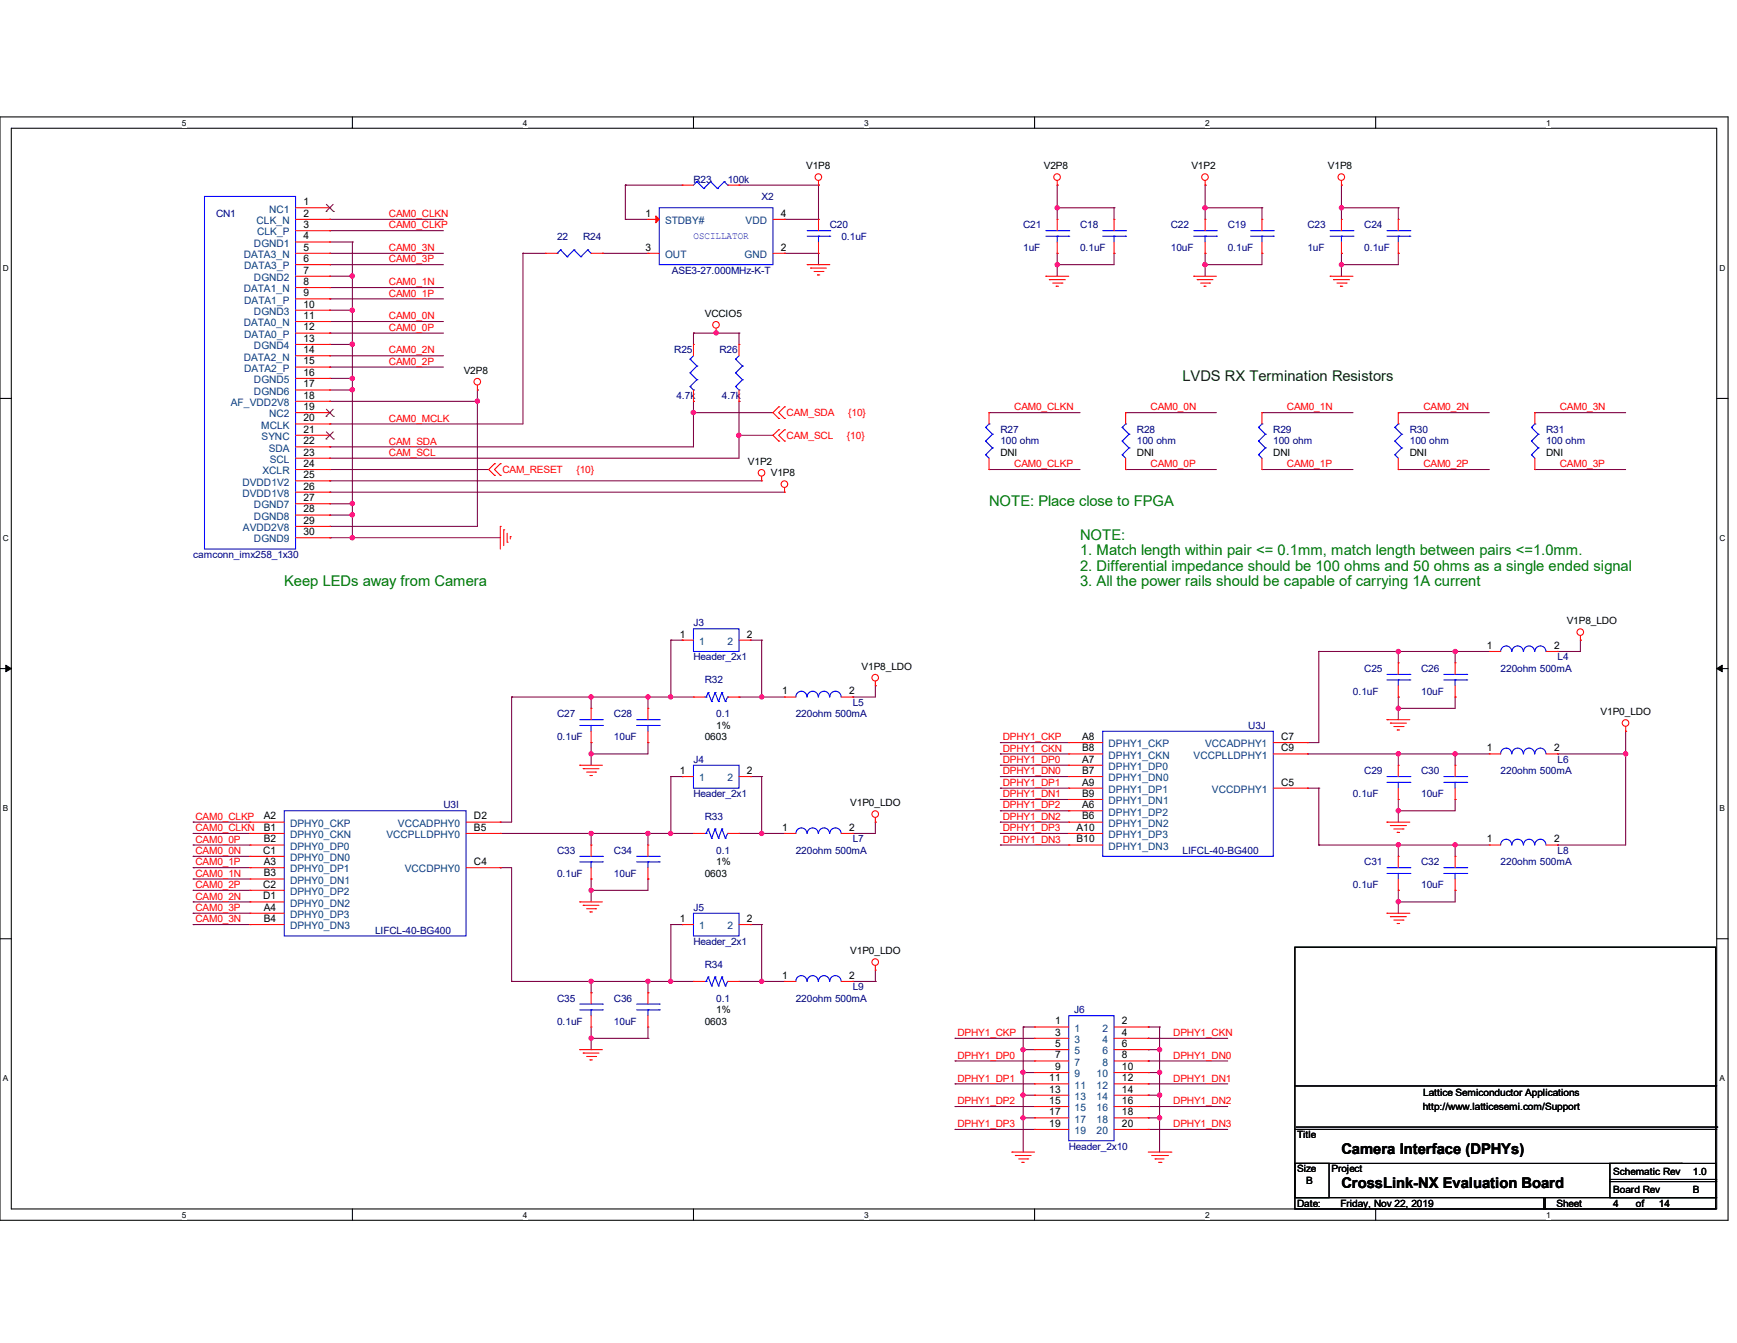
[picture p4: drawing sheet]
<svg xmlns="http://www.w3.org/2000/svg" width="279mm" height="216mm" viewBox="0 0 279 216" stroke-linecap="round" stroke-linejoin="round" font-family="sans-serif">
<path d="M0 18.8h278v177.4h-278zM1.8 20.6h274.3v173.8h-274.3z" fill="none" stroke="#000" stroke-width=".17"/>
<g fill="#fff">
<path d="M29.3 19h.7v1.5h-.7z"/>
<path d="M29.3 194.6h.7v1.4h-.7z"/>
</g>
<path d="M56.7 18.8v1.8M56.7 194.4v1.8" fill="none" stroke="#000" stroke-width=".17"/>
<g fill="#fff">
<path d="M84.1 19h.7v1.5h-.7z"/>
<path d="M84.1 194.6h.7v1.4h-.7z"/>
</g>
<path d="M111.5 18.8v1.8M111.5 194.4v1.8" fill="none" stroke="#000" stroke-width=".17"/>
<g fill="#fff">
<path d="M139 19h.7v1.5h-.7z"/>
<path d="M139 194.6h.7v1.4h-.7z"/>
</g>
<path d="M166.4 18.8v1.8M166.4 194.4v1.8" fill="none" stroke="#000" stroke-width=".17"/>
<g fill="#fff">
<path d="M193.8 19h.8v1.5h-.8z"/>
<path d="M193.8 194.6h.8v1.4h-.8z"/>
</g>
<path d="M221.3 18.8v1.8M221.3 194.4v1.8" fill="none" stroke="#000" stroke-width=".17"/>
<g fill="#fff">
<path d="M248.7 19h.7v1.5h-.7z"/>
<path d="M248.7 194.6h.7v1.4h-.7z"/>
<path d="M.5 42.3h.9v1.5h-.9z"/>
<path d="M276.6 42.3h.9v1.5h-.9z"/>
<path d="M.5 85.8h.9v1.4h-.9z"/>
<path d="M276.6 85.8h.9v1.4h-.9z"/>
</g>
<path d="M0 64.1h1.8M276.1 64.1h1.9" fill="none" stroke="#000" stroke-width=".17"/>
<g fill="#fff">
<path d="M.5 129.2h.8v1.5h-.8z"/>
<path d="M276.6 129.2h.9v1.5h-.9z"/>
</g>
<path d="M0 107.5h1.8M276.1 107.5h1.9" fill="none" stroke="#000" stroke-width=".17"/>
<path d="M.9 106.9l.9 .6-.9 .5zM276.1 107.5l.9-.6v1.1z" fill="#000" stroke="#000" stroke-width=".16"/>
<g fill="#fff">
<path d="M.5 172.6h.8v1.5h-.8z"/>
<path d="M276.6 172.6h.9v1.5h-.9z"/>
</g>
<g fill="none" stroke="#000" stroke-width=".17">
<path d="M0 150.9h1.8M208.3 152.3h67.7v42.1h-67.7zM276.1 150.9h1.9M208.3 174.6h67.7M276 174.6h.1M208.3 187h5.5v5.5h-5.5zM208.3 192.5h67.7M208.3 181.6h67.7M208.3 187h62.2M208.5 181.2h67.6M248.3 194.4h.1M248.3 192.5v1.9"/>
<path d="M248.5 194.4h.1M248.5 192.5v1.9M259 187h17v5.5h-17zM259 189.9h17M259 189.6h17M270.5 187h.1M276 192.5h.1M276 181.6h.1M276 189.9h.1M276 189.6h.1M276.1 181.2h.1"/>
</g>
<g fill="none" stroke="#800040" stroke-width=".17">
<path d="M53 35.3h.1M53 37.1h.1M53 38.9h.1M53 35.3h18.3M53 37.1h18.3M53 38.9h3.7M56.7 38.9h.1M56.7 38.9v47.5M100.6 29.8h.1M100.6 35.3h.1M100.6 35.3h3.6M100.6 29.8h9.1"/>
<path d="M100.6 29.8v5.5M118.9 29.8h.1M118.9 29.8h12.8M126.2 35.3h.1M131.7 29.8h.1M131.7 29.8v5.5h-5.5M170.1 33.4h.1M170.1 29.8h.1M170.1 33.4h9.1M170.1 29.8v5.5M179.2 33.4h.1M179.2 33.4v1.9"/>
<path d="M193.8 33.4h.1M193.8 29.8h.1M193.8 33.4h9.2M193.8 29.8v5.5M203 33.4h.1M203 33.4v1.9M215.8 33.4h.1M215.8 29.8h.1M215.8 33.4h9.1M215.8 29.8v5.5M224.9 33.4h.1M224.9 33.4v1.9"/>
<path d="M53 42.5h.1M53 40.7h.1M53 53.6h.1M53 51.7h.1M53 48h.1M53 46.2h.1M53 59h.1M53 57.2h.1M53 44.4h.1M53 49.9h.1M53 55.4h.1M53 53.6h18.3"/>
<path d="M53 42.5h18.3M53 40.7h18.3M53 51.7h18.3M53 48h18.3M53 46.2h18.3M53 59h18.3M53 57.2h18.3M53 44.4h3.7M53 49.9h3.7M53 55.4h3.7M56.7 44.4h.1M56.7 49.9h.1"/>
<path d="M56.7 55.4h.1M84.1 40.7h.1M84.1 40.7h3.7M84.1 40.7v27.5h-31.1M96.9 40.7h.1M96.9 40.7h7.3M111.5 53.6h.1M111.5 53.6h7.4M111.5 53.6v1.8M115.2 53.6h.1M118.9 53.6h.1M118.9 53.6v1.8"/>
<path d="M126.2 40.7h.1M126.2 40.7h5.5v1.8M131.7 42.5h.1M170.1 40.7h.1M170.1 42.5h.1M170.1 40.7v3.7M179.2 40.7h.1M179.2 40.7v1.8h-9.1M193.8 40.7h.1M193.8 42.5h.1M193.8 40.7v3.7M203 40.7h.1"/>
<path d="M203 40.7v1.8h-9.2M215.8 40.7h.1M215.8 42.5h.1M215.8 40.7v3.7M224.9 40.7h.1M224.9 40.7v1.8h-9.1M53 73.7h.1M53 75.5h.1M53 64.5h.1M53 79.1h.1M53 77.3h.1M53 60.8h.1"/>
<path d="M53 62.7h.1M53 71.8h.1M53 68.2h.1M53 75.5h25.6M53 64.5h23.8M53 79.1h73.2M53 77.3h69.5M53 60.8h3.7M53 62.7h3.7M56.7 60.8h.1M56.7 62.7h.1M76.8 62.7h.1"/>
<path d="M76.8 64.5h.1M76.8 62.7v21.9h-23.8M111.5 66.3h.1M111.5 64.5h.1M111.5 64.5v7.3h-58.5M111.5 66.3h12.8M118.9 70h.1M118.9 64.5h.1M118.9 64.5v9.2h-65.9M118.9 70h5.4M159.1 66.3h.1M159.1 75.5h.1"/>
<path d="M159.1 75.5h14.6M159.1 66.3h14.6M181.1 66.3h.1M181.1 75.5h.1M181.1 75.5h14.6M181.1 66.3h14.6M203 66.3h.1M203 75.5h.1M203 75.5h14.6M203 66.3h14.6M224.9 66.3h.1M224.9 75.5h.1"/>
<path d="M224.9 75.5h14.7M224.9 66.3h14.7M246.9 66.3h.1M246.9 75.5h.1M246.9 75.5h14.6M246.9 66.3h14.6M53 84.6h.1M53 81h.1M53 82.8h.1M53 86.4h.1M53 81h3.7M53 82.8h3.7"/>
<path d="M53 86.4h27.5M56.7 82.8h.1M56.7 86.4h.1M56.7 81h.1M82.3 112.1h.1M82.3 112.1v20.1h-1.8M82.3 112.1h29.2M95.1 112.1h.1M95.1 119.4h.1M95.1 112.1v1.8M95.1 119.4v3.6M104.2 119.4h.1"/>
<path d="M104.2 112.1h.1M104.2 119.4v1.8h-9.1M104.2 112.1v1.8M107.9 112.1h.1M107.9 102.9h.1M107.9 102.9v9.2M107.9 102.9h1.8M109.7 102.9h.1M118.9 112.1h.1M118.9 112.1h7.3M120.7 102.9h.1M120.7 102.9h1.8"/>
<path d="M122.5 102.9h.1M122.5 112.1h.1M122.5 102.9v9.2M137.2 112.1h.1M140.8 110.2h.1M140.8 110.2v1.9h-3.6M160.9 119.4h.1M160.9 119.4h11M210.3 119.4h.1M212.1 104.7h.1M212.1 104.7v14.7h-1.8M212.1 104.7h27.5"/>
<path d="M224.9 104.7h.1M224.9 113.9h.1M224.9 112.1h.1M224.9 104.7v1.9M224.9 112.1v3.6M234.1 104.7h.1M234.1 112.1h.1M234.1 112.1v1.8h-9.2M234.1 104.7v1.9M250.5 104.7h.1M254.2 102.9h.1M254.2 102.9v1.8h-3.7"/>
<path d="M261.5 117.6h.1M261.5 117.6v18.2h-11M31.1 137.7h.1M31.1 135.8h.1M31.1 139.5h.1M31.1 132.2h.1M31.1 134h.1M31.1 132.2h9.1M31.1 137.7h9.1M31.1 135.8h9.1M31.1 139.5h9.1M31.1 134h9.1"/>
<path d="M80.5 132.2h.1M80.5 134h.1M80.5 139.5h.1M80.5 139.5h1.8v18.3M80.5 134h31M95.1 121.2h.1M95.1 134h.1M95.1 134v1.8M104.2 134h.1M104.2 134v1.8M107.9 134h.1M107.9 124.8h.1"/>
<path d="M107.9 124.8h1.8M107.9 124.8v9.2M109.7 124.8h.1M118.9 134h.1M118.9 134h7.3M120.7 124.8h.1M120.7 124.8h1.8M122.5 124.8h.1M122.5 134h.1M122.5 124.8v9.2M137.2 134h.1M140.8 132.2h.1"/>
<path d="M140.8 132.2v1.8h-3.6M160.9 121.2h.1M160.9 123h.1M160.9 124.8h.1M160.9 126.7h.1M160.9 128.5h.1M160.9 130.3h.1M160.9 132.2h.1M160.9 134h.1M160.9 135.8h.1M160.9 132.2h11M160.9 135.8h11"/>
<path d="M160.9 134h11M160.9 121.2h11M160.9 130.3h11M160.9 126.7h11M160.9 123h11M160.9 124.8h11M160.9 128.5h11M210.3 121.2h.1M210.3 126.7h.1M210.3 121.2h29.3M210.3 126.7h1.8M212.1 135.8h.1"/>
<path d="M212.1 126.7h.1M212.1 135.8h27.5M212.1 126.7v9.1M224.9 128.5h.1M224.9 130.3h.1M224.9 121.2h.1M224.9 135.8h.1M224.9 121.2v1.8M224.9 128.5v3.7M224.9 135.8v1.9M234.1 121.2h.1M234.1 128.5h.1"/>
<path d="M234.1 135.8h.1M234.1 121.2v1.8M234.1 128.5v1.8h-9.2M234.1 135.8v1.9M250.5 121.2h.1M250.5 135.8h.1M250.5 121.2h11M261.5 121.2h.1M31.1 146.8h.1M31.1 148.6h.1M31.1 141.3h.1M31.1 145h.1"/>
<path d="M31.1 143.1h.1M31.1 146.8h9.1M31.1 148.6h9.1M31.1 141.3h9.1M31.1 145h9.1M31.1 143.1h9.1M82.3 157.8h.1M82.3 157.8h29.2M95.1 141.3h.1M95.1 143.1h.1M95.1 159.6h.1M95.1 157.8h.1"/>
<path d="M95.1 141.3v3.7M95.1 157.8v1.8M104.2 141.3h.1M104.2 159.6h.1M104.2 157.8h.1M104.2 141.3v1.8h-9.1M104.2 157.8v1.8M107.9 157.8h.1M107.9 148.6h.1M107.9 148.6h1.8M107.9 148.6v9.2M109.7 148.6h.1"/>
<path d="M118.9 157.8h.1M118.9 157.8h7.3M120.7 148.6h.1M120.7 148.6h1.8M122.5 157.8h.1M122.5 148.6h.1M122.5 148.6v9.2M137.2 157.8h.1M137.2 157.8h3.6M140.8 157.8h.1M140.8 156v1.8M224.9 145h.1"/>
<path d="M224.9 143.1h.1M224.9 143.1v3.7M234.1 143.1h.1M234.1 143.1v1.9h-9.2M95.1 166.9h.1M95.1 168.7h.1M95.1 165.1v3.6M95.1 166.9h9.1M104.2 166.9h.1M104.2 165.1v1.8M153.6 166.9h.1M153.6 170.6h.1"/>
<path d="M153.6 174.2h.1M153.6 177.9h.1M153.6 166.9h12.8M153.6 170.6h12.8M153.6 174.2h12.8M153.6 177.9h12.8M164.6 165.1h.1M164.6 168.7h.1M164.6 172.4h.1M164.6 176.1h.1M164.6 179.7h.1M164.6 165.1h1.8"/>
<path d="M164.6 165.1v20.1M164.6 168.7h1.8M164.6 172.4h1.8M164.6 176.1h1.8M164.6 179.7h1.8M184.7 165.1h.1M184.7 168.7h.1M184.7 172.4h.1M184.7 176.1h.1M184.7 179.7h.1M184.7 166.9h.1M184.7 170.6h.1"/>
<path d="M184.7 174.2h.1M184.7 177.9h.1M184.7 166.9h12.8M184.7 165.1h1.8M184.7 168.7h1.8M184.7 172.4h1.8M184.7 176.1h1.8M184.7 179.7h1.8M184.7 170.6h12.8M184.7 174.2h12.8M184.7 177.9h12.8M186.5 165.1h.1"/>
<path d="M186.5 168.7h.1M186.5 172.4h.1M186.5 179.7h.1M186.5 176.1h.1M186.5 165.1v20.1M153.6 181.6h.1M153.6 181.6h12.8M184.7 181.6h.1M184.7 181.6h12.8"/>
</g>
<g fill="#f0f" stroke="#f0f" stroke-width=".17">
<circle cx="76.8" cy="64.5" r=".34"/>
<circle cx="56.7" cy="44.4" r=".35"/>
<circle cx="56.7" cy="55.3" r=".35"/>
<circle cx="56.7" cy="49.9" r=".35"/>
<circle cx="56.7" cy="60.8" r=".35"/>
<circle cx="56.7" cy="80.9" r=".35"/>
<circle cx="56.7" cy="62.7" r=".35"/>
<circle cx="95.1" cy="121.2" r=".34"/>
<circle cx="95.1" cy="112" r=".34"/>
<circle cx="95.1" cy="143.1" r=".34"/>
<circle cx="95.1" cy="134" r=".34"/>
<circle cx="56.7" cy="86.4" r=".35"/>
<circle cx="115.2" cy="53.5" r=".34"/>
<circle cx="170.1" cy="33.4" r=".34"/>
<circle cx="170.1" cy="42.5" r=".34"/>
<circle cx="193.8" cy="42.5" r=".35"/>
<circle cx="193.8" cy="33.4" r=".35"/>
<circle cx="215.8" cy="33.4" r=".34"/>
<circle cx="215.8" cy="42.5" r=".34"/>
<circle cx="56.7" cy="82.8" r=".35"/>
<circle cx="234.1" cy="104.7" r=".34"/>
<circle cx="224.9" cy="104.7" r=".34"/>
<circle cx="224.9" cy="113.9" r=".34"/>
<circle cx="234.1" cy="121.2" r=".34"/>
<circle cx="224.9" cy="130.3" r=".34"/>
<circle cx="261.5" cy="121.2" r=".34"/>
<circle cx="234.1" cy="135.8" r=".34"/>
<circle cx="224.9" cy="144.9" r=".34"/>
<circle cx="224.9" cy="135.8" r=".34"/>
<circle cx="224.9" cy="121.2" r=".34"/>
<circle cx="111.5" cy="66.3" r=".35"/>
<circle cx="118.8" cy="70" r=".34"/>
<circle cx="95.1" cy="166.9" r=".34"/>
<circle cx="95.1" cy="157.8" r=".34"/>
<circle cx="107.9" cy="112" r=".34"/>
<circle cx="104.2" cy="112" r=".34"/>
<circle cx="122.5" cy="112" r=".34"/>
<circle cx="122.5" cy="134" r=".34"/>
<circle cx="107.9" cy="134" r=".34"/>
<circle cx="104.2" cy="134" r=".34"/>
<circle cx="107.9" cy="157.8" r=".34"/>
<circle cx="122.5" cy="157.8" r=".34"/>
<circle cx="104.2" cy="157.8" r=".34"/>
<circle cx="164.5" cy="168.7" r=".34"/>
<circle cx="164.5" cy="176" r=".34"/>
<circle cx="164.5" cy="172.4" r=".34"/>
<circle cx="186.5" cy="168.7" r=".34"/>
<circle cx="186.5" cy="176" r=".34"/>
<circle cx="186.5" cy="172.4" r=".34"/>
<circle cx="186.5" cy="179.7" r=".34"/>
<circle cx="164.5" cy="179.7" r=".34"/>
</g>
<g fill="none" stroke="#f00" stroke-width=".17">
<path d="M47.5 35.3h5.5M47.5 33.4h5.5M47.5 37.1h5.5M47.5 38.9h5.5M53 33.4h.1M53 35.3h.1M53 37.1h.1M53 38.9h.1M104.2 35.3h.1M104.2 35.3h1.8M109.7 29.8h.1M109.7 29.8h1.8"/>
<path d="M117.1 29.8h1.8M118.9 29.8h.1M124.3 35.3h1.9M126.2 35.3h.1M131.7 29.8h.1M131.7 35.3h.1M131.7 29v.8M131.7 35.3v1.8M131.7 38.9v1.8M170.1 29.8h.1M170.1 35.3h.1M170.1 29v.8"/>
<path d="M170.1 35.3v1.8M170.1 38.9v1.8M179.2 35.3h.1M179.2 35.3v1.8M179.2 38.9v1.8M193.8 29.8h.1M193.8 35.3h.1M193.8 29v.8M193.8 35.3v1.8M193.8 38.9v1.8M203 35.3h.1M203 35.3v1.8"/>
<path d="M203 38.9v1.8M215.8 29.8h.1M215.8 35.3h.1M215.8 29v.8M215.8 35.3v1.8M215.8 38.9v1.8M224.9 35.3h.1M224.9 35.3v1.8M224.9 38.9v1.8M47.5 44.4h5.5M47.5 42.5h5.5M47.5 40.7h5.5"/>
<path d="M47.5 46.2h5.5M47.5 48h5.5M47.5 49.9h5.5M47.5 51.7h5.5M47.5 53.6h5.5M47.5 55.4h5.5M47.5 57.2h5.5M47.5 59h5.5M53 40.7h.1M53 42.5h.1M53 44.4h.1M53 46.2h.1"/>
<path d="M53 48h.1M53 49.9h.1M53 51.7h.1M53 53.6h.1M53 55.4h.1M53 57.2h.1M53 59h.1M87.8 40.7h.1M87.8 40.7h1.8M95.1 40.7h1.8M96.9 40.7h.1M104.2 40.7h.1"/>
<path d="M104.2 40.7h1.8M111.5 55.4h.1M111.5 55.4v1.8M115.2 53.6h.1M115.2 52.8v.8M118.9 55.4h.1M118.9 55.4v1.8M124.3 40.7h1.9M126.2 40.7h.1M129.8 42.5h.1M129.8 42.5h3.7M130.4 43.1h.1"/>
<path d="M130.4 43.1h2.5M130.9 43.6h1.5M131.5 44.2h.1M131.5 44.2h.4M131.7 40.7h.1M132.4 43.6h.1M168.2 44.4h.1M168.2 44.4h3.7M168.8 45h.1M168.8 45h2.6M169.3 45.5h1.5M169.9 46h.1"/>
<path d="M169.9 46h.4M170.1 40.7h.1M170.8 45.5h.1M179.2 40.7h.1M192 44.4h.1M192 44.4h3.7M192.6 45h.1M192.6 45h2.5M193.1 45.5h1.5M193.7 46h.1M193.7 46h.3M193.8 40.7h.1"/>
<path d="M194.6 45.5h.1M203 40.7h.1M214 44.4h.1M214 44.4h3.6M214.5 45h.1M214.5 45h2.6M215.1 45.5h1.4M215.6 46h.1M215.6 46h.4M215.8 40.7h.1M216.5 45.5h.1M224.9 40.7h.1"/>
<path d="M47.5 60.8h5.5M47.5 62.7h5.5M47.5 64.5h5.5M47.5 66.3h5.5M47.5 68.2h5.5M47.5 70h5.5M47.5 71.8h5.5M47.5 73.7h5.5M47.5 75.5h5.5M47.5 77.3h5.5M47.5 79.1h5.5M53 60.8h.1"/>
<path d="M53 62.7h.1M53 64.5h.1M53 66.3h.1M53 68.2h.1M53 70h.1M53 71.8h.1M53 73.7h.1M53 75.5h.1M53 77.3h.1M53 79.1h.1M76.8 62.7h.1M76.8 61.9v.8"/>
<path d="M79.5 74.5h.1M79.5 76.4h.1M79.5 74.5l-.9 1 .9 .9M80.5 76.4h.1M80.5 74.5h.1M80.5 74.5l-1 1 1 .9M111.5 64.5h.1M111.5 62.7v1.8M118.9 64.5h.1M118.9 62.7v1.8M122.5 77.3h.1M122.5 76.6v.7"/>
<path d="M125.3 65.4h.1M125.3 67.3h.1M125.3 69.1h.1M125.3 70.9h.1M125.3 65.4l-1 .9 1 1M125.3 69.1l-1 .9 1 .9M126.2 79.1h.1M126.2 67.3h.1M126.2 65.4h.1M126.2 70.9h.1M126.2 69.1h.1M126.2 78.4v.7"/>
<path d="M126.2 65.4l-.9 .9 .9 1M126.2 69.1l-.9 .9 .9 .9M159.1 75.5h.1M159.1 66.3h.1M159.1 66.3v1.9M159.1 73.7v1.8M181.1 75.5h.1M181.1 66.3h.1M181.1 66.3v1.9M181.1 73.7v1.8M203 75.5h.1M203 66.3h.1"/>
<path d="M203 66.3v1.9M203 73.7v1.8M224.9 75.5h.1M224.9 66.3h.1M224.9 66.3v1.9M224.9 73.7v1.8M246.9 75.5h.1M246.9 66.3h.1M246.9 66.3v1.9M246.9 73.7v1.8M47.5 81h5.5M47.5 82.8h5.5"/>
<path d="M47.5 84.6h5.5M47.5 86.4h5.5M53 81h.1M53 82.8h.1M53 84.6h.1M53 86.4h.1M80.5 84.6h.1M80.5 84.6v3.7M81 85.2h.1M81 85.2v2.5M81.6 87.2h.1M81.6 85.7v1.5"/>
<path d="M82.1 86.3h.1M82.1 86.3v.4M95.1 113.9h.1M95.1 119.4h.1M95.1 113.9v1.8M95.1 117.6v1.8M104.2 113.9h.1M104.2 119.4h.1M104.2 113.9v1.8M104.2 117.6v1.8M109.7 102.9h.1M109.7 102.9h1.8"/>
<path d="M111.5 112.1h.1M111.5 112.1h1.9M117.1 112.1h1.8M118.9 112.1h.1M118.9 102.9h1.8M120.7 102.9h.1M126.2 112.1h.1M126.2 112.1h1.8M135.3 112.1h1.9M137.2 112.1h.1M140.8 110.2h.1M140.8 109.5v.7"/>
<path d="M171.9 119.4h.1M171.9 119.4h5.5M204.8 119.4h5.5M210.3 119.4h.1M223.1 115.7h.1M223.1 115.7h3.7M223.6 116.2h.1M223.6 116.2h2.6M224.2 116.8h1.5M224.7 117.3h.1M224.7 117.3h.4M224.9 106.6h.1"/>
<path d="M224.9 112.1h.1M224.9 106.6v1.8M224.9 110.2v1.9M225.7 116.8h.1M234.1 106.6h.1M234.1 112.1h.1M234.1 106.6v1.8M234.1 110.2v1.9M239.6 104.7h.1M239.6 104.7h1.8M248.7 104.7h1.8M250.5 104.7h.1"/>
<path d="M254.2 102.9h.1M254.2 102.2v.7M261.5 117.6h.1M261.5 116.8v.8M40.2 139.5h.1M40.2 132.2h.1M40.2 134h.1M40.2 135.8h.1M40.2 137.7h.1M40.2 132.2h5.5M40.2 139.5h5.5M40.2 134h5.5"/>
<path d="M40.2 135.8h5.5M40.2 137.7h5.5M75 132.2h5.5M75 139.5h5.5M75 134h5.5M80.5 132.2h.1M80.5 139.5h.1M80.5 134h.1M93.3 123h.1M93.3 123h3.6M93.8 123.6h.1M93.8 123.6h2.6"/>
<path d="M94.4 124.1h1.4M94.9 124.7h.1M94.9 124.7h.4M95.1 135.8h.1M95.1 135.8v1.9M95.1 139.5v1.8M95.8 124.1h.1M104.2 135.8h.1M104.2 135.8v1.9M104.2 139.5v1.8M109.7 124.8h.1M109.7 124.8h1.8"/>
<path d="M111.5 134h.1M111.5 134h1.9M117.1 134h1.8M118.9 134h.1M118.9 124.8h1.8M120.7 124.8h.1M126.2 134h.1M126.2 134h1.8M135.3 134h1.9M137.2 134h.1M140.8 132.2h.1M140.8 131.4v.8"/>
<path d="M171.9 134h.1M171.9 135.8h.1M171.9 126.7h.1M171.9 128.5h.1M171.9 121.2h.1M171.9 123h.1M171.9 124.8h.1M171.9 130.3h.1M171.9 132.2h.1M171.9 123h5.5M171.9 132.2h5.5M171.9 134h5.5"/>
<path d="M171.9 135.8h5.5M171.9 126.7h5.5M171.9 121.2h5.5M171.9 128.5h5.5M171.9 124.8h5.5M171.9 130.3h5.5M204.8 126.7h5.5M204.8 121.2h5.5M210.3 126.7h.1M210.3 121.2h.1M223.1 132.2h.1M223.1 132.2h3.7"/>
<path d="M223.6 132.7h.1M223.6 132.7h2.6M224.2 133.3h1.5M224.7 133.8h.1M224.7 133.8h.4M224.9 123h.1M224.9 128.5h.1M224.9 137.7h.1M224.9 123v1.8M224.9 126.7v1.8M224.9 137.7v1.8M225.7 133.3h.1"/>
<path d="M234.1 123h.1M234.1 128.5h.1M234.1 137.7h.1M234.1 123v1.8M234.1 126.7v1.8M234.1 137.7v1.8M239.6 135.8h.1M239.6 121.2h.1M239.6 135.8h1.8M239.6 121.2h1.8M248.7 135.8h1.8M248.7 121.2h1.8"/>
<path d="M250.5 135.8h.1M250.5 121.2h.1M40.2 146.8h.1M40.2 148.6h.1M40.2 141.3h.1M40.2 143.1h.1M40.2 145h.1M40.2 145h5.5M40.2 146.8h5.5M40.2 148.6h5.5M40.2 141.3h5.5M40.2 143.1h5.5"/>
<path d="M93.3 145h.1M93.3 145h3.6M93.8 145.5h.1M93.8 145.5h2.6M94.4 146.1h1.4M94.9 146.6h.1M94.9 146.6h.4M95.1 159.6h.1M95.1 141.3h.1M95.1 159.6v1.8M95.8 146.1h.1M104.2 141.3h.1"/>
<path d="M104.2 159.6h.1M104.2 159.6v1.8M109.7 148.6h.1M109.7 148.6h1.8M111.5 157.8h.1M111.5 157.8h1.9M117.1 157.8h1.8M118.9 157.8h.1M118.9 148.6h1.8M120.7 148.6h.1M126.2 157.8h.1M126.2 157.8h1.8"/>
<path d="M135.3 157.8h1.9M137.2 157.8h.1M140.8 156h.1M140.8 155.2v.8M223.1 146.8h.1M223.1 146.8h3.7M223.6 147.4h.1M223.6 147.4h2.6M224.2 147.9h1.5M224.7 148.5h.1M224.7 148.5h.4M224.9 143.1h.1"/>
<path d="M224.9 141.3v1.8M225.7 147.9h.1M234.1 143.1h.1M234.1 141.3v1.8M93.3 168.7h.1M93.3 168.7h3.6M93.8 169.3h.1M93.8 169.3h2.6M94.4 169.8h1.4M94.9 170.4h.1M94.9 170.4h.4M95.1 165.1h.1"/>
<path d="M95.1 163.3v1.8M95.8 169.8h.1M104.2 165.1h.1M104.2 163.3v1.8M166.4 165.1h.1M166.4 166.9h.1M166.4 168.7h.1M166.4 170.6h.1M166.4 172.4h.1M166.4 174.2h.1M166.4 176.1h.1M166.4 177.9h.1"/>
<path d="M166.4 179.7h.1M166.4 168.7h5.5M166.4 165.1h5.5M166.4 166.9h5.5M166.4 170.6h5.5M166.4 172.4h5.5M166.4 174.2h5.5M166.4 176.1h5.5M166.4 177.9h5.5M166.4 179.7h5.5M179.2 168.7h5.5M179.2 165.1h5.5"/>
<path d="M179.2 166.9h5.5M179.2 170.6h5.5M179.2 172.4h5.5M179.2 174.2h5.5M179.2 176.1h5.5M179.2 177.9h5.5M179.2 179.7h5.5M184.7 165.1h.1M184.7 166.9h.1M184.7 168.7h.1M184.7 170.6h.1M184.7 172.4h.1"/>
<path d="M184.7 174.2h.1M184.7 176.1h.1M184.7 177.9h.1M184.7 179.7h.1M162.8 185.2h.1M162.8 185.2h3.6M163.3 185.8h.1M163.3 185.8h2.6M163.9 186.3h1.4M164.4 186.9h.1M164.4 186.9h.4M165.3 186.3h.1"/>
<path d="M166.4 181.6h.1M166.4 181.6h5.5M179.2 181.6h5.5M184.7 181.6h.1M184.7 185.2h3.6M185.3 185.8h2.5M185.8 186.3h.1M185.8 186.3h1.4M186.4 186.9h.3M186.7 186.9h.1M187.8 185.8h.1M188.3 185.2h.1"/>
<circle cx="131.6" cy="28.5" r=".53"/>
<circle cx="170" cy="28.5" r=".53"/>
<circle cx="193.8" cy="28.5" r=".53"/>
<circle cx="215.8" cy="28.5" r=".53"/>
<circle cx="115.2" cy="52.2" r=".53"/>
<circle cx="76.8" cy="61.4" r=".53"/>
<circle cx="122.5" cy="76" r=".53"/>
<circle cx="126.2" cy="77.8" r=".53"/>
<circle cx="140.8" cy="108.9" r=".53"/>
<circle cx="254.2" cy="101.6" r=".53"/>
<circle cx="261.5" cy="116.2" r=".53"/>
<circle cx="140.8" cy="130.9" r=".53"/>
<circle cx="140.8" cy="154.7" r=".53"/>
</g>
<g fill="none" stroke="#00f" stroke-width=".17">
<path d="M32.9 31.6h14.6v56.7h-14.6zM106 33.4h18.3v9.1h-18.3zM112.1 29.2h.1M112.1 29.2l-.6 .6M112.1 29.2l1.1 1.1M113.2 30.3h.1M114.3 29.2h.1M114.3 29.2l-1.1 1.1M114.3 29.2l1.1 1.1M115.4 30.3h.1M116.5 29.2h.1M116.5 29.2l-1.1 1.1"/>
<path d="M116.5 29.2l.6 .6M117.1 29.8h.1M129.8 37.1h3.7M129.8 38h3.7M131.7 38h.1M131.7 38v.9M133.5 37.1h.1M133.5 38h.1M168.2 37.1h3.7M168.2 38h3.7M170.1 38h.1M170.1 38v.9"/>
<path d="M171.9 37.1h.1M171.9 38h.1M177.4 37.1h3.7M177.4 38h3.7M179.2 38h.1M179.2 38v.9M181.1 37.1h.1M181.1 38h.1M192 37.1h3.7M192 38h3.7M193.8 38h.1M193.8 38v.9"/>
<path d="M195.7 37.1h.1M195.7 38h.1M201.2 37.1h3.6M201.2 38h3.6M203 38h.1M203 38v.9M204.8 37.1h.1M204.8 38h.1M214 37.1h3.6M214 38h3.6M215.8 38h.1M215.8 38v.9"/>
<path d="M217.6 37.1h.1M217.6 38h.1M223.1 37.1h3.7M223.1 38h3.7M224.9 38h.1M224.9 38v.9M226.8 37.1h.1M226.8 38h.1M89.6 40.7h.1M90.2 40.2h.1M90.2 40.2l1 1.1M90.2 40.2l-.6 .5"/>
<path d="M91.2 41.3h.1M92.3 40.2h.1M92.3 40.2l1.1 1.1M92.3 40.2l-1.1 1.1M93.4 41.3h.1M94.5 40.2h.1M94.5 40.2l.6 .5M94.5 40.2l-1.1 1.1M111 57.7h.1M111 59.9h.1M111 57.7l1.1 1.1M111 59.9l1.1 1.1"/>
<path d="M111.5 57.2l-.5 .5M112.1 58.8h.1M112.1 58.8l-1.1 1.1M118.3 57.7h.1M118.3 59.9h.1M118.3 57.7l1.1 1.1M118.3 59.9l1.1 1.1M118.9 57.2l-.6 .5M119.4 58.8h.1M119.4 58.8l-1.1 1.1M111 62.1h.1M111 62.1l.5 .6"/>
<path d="M111.5 62.7h.1M112.1 61h.1M112.1 61l-1.1 1.1M118.3 62.1h.1M118.3 62.1l.6 .6M118.9 62.7h.1M119.4 61h.1M119.4 61l-1.1 1.1M158.5 73.1h.1M158.5 70.9h.1M158.5 68.7h.1M158.5 73.1l.6 .6"/>
<path d="M158.5 70.9l1.1 1.1M158.5 68.7l1.1 1.1M159.1 68.2h.1M159.1 68.2l-.6 .5M159.6 72h.1M159.6 69.8h.1M159.6 72l-1.1 1.1M159.6 69.8l-1.1 1.1M180.5 73.1h.1M180.5 70.9h.1M180.5 68.7h.1M180.5 73.1l.6 .6"/>
<path d="M180.5 70.9l1.1 1.1M180.5 68.7l1.1 1.1M181.1 68.2h.1M181.1 68.2l-.6 .5M181.6 72h.1M181.6 69.8h.1M181.6 72l-1.1 1.1M181.6 69.8l-1.1 1.1M202.4 73.1h.1M202.4 70.9h.1M202.4 68.7h.1M202.4 73.1l.6 .6"/>
<path d="M202.4 70.9l1.1 1.1M202.4 68.7l1.1 1.1M203 68.2h.1M203 68.2l-.6 .5M203.5 72h.1M203.5 69.8h.1M203.5 72l-1.1 1.1M203.5 69.8l-1.1 1.1M224.4 73.1h.1M224.4 70.9h.1M224.4 68.7h.1M224.4 73.1l.5 .6"/>
<path d="M224.4 70.9l1.1 1.1M224.4 68.7l1.1 1.1M224.9 68.2h.1M224.9 68.2l-.5 .5M225.5 72h.1M225.5 69.8h.1M225.5 72l-1.1 1.1M225.5 69.8l-1.1 1.1M246.3 73.1h.1M246.3 70.9h.1M246.3 68.7h.1M246.3 73.1l.6 .6"/>
<path d="M246.3 70.9l1.1 1.1M246.3 68.7l1.1 1.1M246.9 68.2h.1M246.9 68.2l-.6 .5M247.4 72h.1M247.4 69.8h.1M247.4 72l-1.1 1.1M247.4 69.8l-1.1 1.1M93.3 115.7h3.6M93.3 116.6h3.6M95.1 116.6h.1M95.1 116.6v1"/>
<path d="M96.9 115.7h.1M96.9 116.6h.1M102.4 115.7h3.6M102.4 116.6h3.6M104.2 116.6h.1M104.2 116.6v1M106 115.7h.1M106 116.6h.1M111.5 101.1h7.4v3.6h-7.4zM113.4 112.1h.2M113.6 112.1h.1M113.9 111.3h.1"/>
<path d="M113.9 111.3l-.3 .8M113.9 111.3l.6 1.5M114.5 112.8h.1M115 111.3h.1M115 111.3l-.5 1.5M115 111.3l.6 1.5M115.6 112.8h.1M116.1 111.3h.1M116.1 111.3l-.5 1.5M116.1 111.3l.6 1.5M116.7 112.8h.1M117.1 112.1h.1"/>
<path d="M117.1 112.1l-.4 .7M129.8 112.1a.89 .89 0 0 0-.9-1 .89 .89 0 0 0-.9 1M131.6 112.1a.89 .89 0 0 0-.9-1 .89 .89 0 0 0-.9 1M133.4 112.1a.89 .89 0 0 0-.9-1 .89 .89 0 0 0-.8 1M135.3 112.1a.91 .91 0 0 0-.9-1 .91 .91 0 0 0-.9 1M177.4 117.6h27.4v20.1h-27.4zM223.1 108.4h3.7M223.1 109.3h3.7M224.9 109.3h.1M224.9 109.3v.9M226.8 108.4h.1M226.8 109.3h.1"/>
<path d="M232.2 108.4h3.7M232.2 109.3h3.7M234.1 109.3h.1M234.1 109.3v.9M235.9 108.4h.1M235.9 109.3h.1M241.4 104.7a.89 .89 0 0 1 .9-.9 .89 .89 0 0 1 .9 .9M243.2 104.7a.91 .91 0 0 1 .9-.9 .91 .91 0 0 1 .9 .9M245.1 104.7a.89 .89 0 0 1 .9-.9 .89 .89 0 0 1 .8 .9M246.9 104.7a.89 .89 0 0 1 .9-.9 .89 .89 0 0 1 .9 .9M45.7 130.3h29.3v20.2h-29.3zM93.3 137.7h3.6"/>
<path d="M93.3 138.6h3.6M95.1 138.6h.1M95.1 138.6v.9M96.9 137.7h.1M96.9 138.6h.1M102.4 137.7h3.6M102.4 138.6h3.6M104.2 138.6h.1M104.2 138.6v.9M106 137.7h.1M106 138.6h.1M111.5 123h7.4v3.7h-7.4z"/>
<path d="M113.4 134h.2M113.6 134h.1M113.9 133.3h.1M113.9 133.3l-.3 .7M113.9 133.3l.6 1.4M114.5 134.7h.1M115 133.3h.1M115 133.3l-.5 1.4M115 133.3l.6 1.4M115.6 134.7h.1M116.1 133.3h.1M116.1 133.3l-.5 1.4"/>
<path d="M116.1 133.3l.6 1.4M116.7 134.7h.1M117.1 134h.1M117.1 134l-.4 .7M128 134a.89 .89 0 0 1 .9-.9 .89 .89 0 0 1 .9 .9M129.8 134a.89 .89 0 0 1 .9-.9 .89 .89 0 0 1 .9 .9M131.7 134a.89 .89 0 0 1 .8-.9 .89 .89 0 0 1 .9 .9M133.5 134a.91 .91 0 0 1 .9-.9 .91 .91 0 0 1 .9 .9M223.1 124.8h3.7M223.1 125.8h3.7M223.1 139.5h3.7M224.9 125.8h.1"/>
<path d="M224.9 125.8v.9M226.8 124.8h.1M226.8 125.8h.1M226.8 139.5h.1M232.2 124.8h3.7M232.2 125.8h3.7M232.2 139.5h3.7M234.1 125.8h.1M234.1 125.8v.9M235.9 124.8h.1M235.9 125.8h.1M235.9 139.5h.1"/>
<path d="M241.4 121.2a.89 .89 0 0 1 .9-.9 .89 .89 0 0 1 .9 .9M243.2 135.8a.89 .89 0 0 0-.9-.9 .89 .89 0 0 0-.9 .9M243.2 121.2a.91 .91 0 0 1 .9-.9 .91 .91 0 0 1 .9 .9M245 135.8a.91 .91 0 0 0-.9-.9 .91 .91 0 0 0-.9 .9M245.1 121.2a.89 .89 0 0 1 .9-.9 .89 .89 0 0 1 .8 .9M246.8 135.8a.89 .89 0 0 0-.8-.9 .89 .89 0 0 0-.9 .9M246.9 121.2a.89 .89 0 0 1 .9-.9 .89 .89 0 0 1 .9 .9M248.7 135.8a.89 .89 0 0 0-.9-.9 .89 .89 0 0 0-.9 .9M111.5 146.8h7.4v3.7h-7.4zM113.4 157.8h.2M113.6 157.8h.1M113.9 157.1h.1"/>
<path d="M113.9 157.1l-.3 .7M113.9 157.1l.6 1.4M114.5 158.5h.1M115 157.1h.1M115 157.1l-.5 1.4M115 157.1l.6 1.4M115.6 158.5h.1M116.1 157.1h.1M116.1 157.1l-.5 1.4M116.1 157.1l.6 1.4M116.7 158.5h.1M117.1 157.8h.1"/>
<path d="M117.1 157.8l-.4 .7M128 157.8a.89 .89 0 0 1 .9-1 .89 .89 0 0 1 .9 1M129.8 157.8a.89 .89 0 0 1 .9-1 .89 .89 0 0 1 .9 1M131.7 157.8a.89 .89 0 0 1 .8-1 .89 .89 0 0 1 .9 1M133.5 157.8a.91 .91 0 0 1 .9-1 .91 .91 0 0 1 .9 1M223.1 140.4h3.7M224.9 140.4h.1M224.9 140.4v.9M226.8 140.4h.1M232.2 140.4h3.7M234.1 140.4h.1M234.1 140.4v.9"/>
<path d="M235.9 140.4h.1M93.3 161.4h3.6M93.3 162.3h3.6M95.1 162.3h.1M95.1 162.3v1M96.9 161.4h.1M96.9 162.3h.1M102.4 161.4h3.6M102.4 162.3h3.6M104.2 162.3h.1M104.2 162.3v1M106 161.4h.1"/>
<path d="M106 162.3h.1M171.9 163.3h7.3v20.1h-7.3z"/>
</g>
<path d="M105.5 34.7l.5 .6-.5 .5z" fill="#f00" stroke="#f00" stroke-width=".17"/>
<path d="M52.5 34h.1M52.5 32.9l1.1 1.1M53.6 32.9l-1.1 1.1M53.6 34h.1M52.5 66.9h.1M52.5 70.6h.1M52.5 65.8l1.1 1.1M52.5 69.4l1.1 1.2M53.6 65.8l-1.1 1.1M53.6 69.4l-1.1 1.2M53.6 66.9h.1M53.6 70.6h.1" fill="none" stroke="#804000" stroke-width=".16"/>
<text font-size="2.4" fill="#004000" x="190.2" y="61.2">LVDS RX Termination Resistors</text>
<g font-size="2.4" fill="#008000">
<text x="159.1" y="81.3">NOTE: Place close to FPGA</text>
<text x="173.7" y="86.8">NOTE:</text>
<text x="173.7" y="89.3">1. Match length within pair &lt;= 0.1mm, match length between pairs &lt;=1.0mm.</text>
<text x="45.7" y="94.1">Keep LEDs away from Camera</text>
<text x="173.7" y="91.7">2. Differential impedance should be 100 ohms and 50 ohms as a single ended signal</text>
<text x="173.7" y="94.2">3. All the power rails should be capable of carrying 1A current</text>
</g>
<g font-size="2.4">
<text x="215.8" y="185.6">Camera Interface (DPHYs)</text>
<text x="215.8" y="191.1">CrossLink-NX Evaluation Board</text>
</g>
<g font-size="1.7" fill="#004080">
<text x="43.3" y="34.2">NC1</text>
<text x="39.2" y="41.5">DATA3_N</text>
<text x="40.9" y="39.7">DGND1</text>
<text x="41.3" y="36">CLK_N</text>
<text x="41.4" y="37.8">CLK_P</text>
<text x="107" y="36">STDBY#</text>
<text x="107" y="41.5">OUT</text>
<text x="119.8" y="41.5">GND</text>
<text x="119.9" y="36">VDD</text>
<text x="39.2" y="47">DATA1_N</text>
<text x="39.3" y="43.3">DATA3_P</text>
<text x="40.9" y="45.2">DGND2</text>
<text x="39.2" y="52.5">DATA0_N</text>
<text x="39.3" y="48.8">DATA1_P</text>
<text x="40.9" y="50.6">DGND3</text>
<text x="39.2" y="58">DATA2_N</text>
<text x="39.3" y="54.3">DATA0_P</text>
<text x="39.3" y="59.8">DATA2_P</text>
<text x="40.9" y="56.1">DGND4</text>
<text x="37.1" y="65.3">AF_VDD2V8</text>
<text x="40.9" y="61.6">DGND5</text>
<text x="40.9" y="63.5">DGND6</text>
<text x="42" y="68.9">MCLK</text>
<text x="42.1" y="70.7">SYNC</text>
<text x="43.3" y="67.1">NC2</text>
<text x="42.2" y="76.2">XCLR</text>
<text x="43.2" y="72.6">SDA</text>
<text x="43.4" y="74.4">SCL</text>
<text x="39" y="78.1">DVDD1V2</text>
<text x="39" y="79.9">DVDD1V8</text>
<text x="40.9" y="81.7">DGND7</text>
<text x="40.9" y="83.6">DGND8</text>
<text x="39.1" y="85.4">AVDD2V8</text>
<text x="40.9" y="87.2">DGND9</text>
<text x="112.5" y="103.7">1</text>
<text x="117" y="103.7">2</text>
<text x="112.5" y="125.6">1</text>
<text x="117" y="125.6">2</text>
<text x="178.3" y="120.1">DPHY1_CKP</text>
<text x="178.3" y="122">DPHY1_CKN</text>
<text x="178.3" y="123.8">DPHY1_DP0</text>
<text x="178.3" y="125.6">DPHY1_DN0</text>
<text x="192" y="122">VCCPLLDPHY1</text>
<text x="193.8" y="120.1">VCCADPHY1</text>
<text x="178.3" y="127.5">DPHY1_DP1</text>
<text x="178.3" y="129.3">DPHY1_DN1</text>
<text x="178.3" y="131.1">DPHY1_DP2</text>
<text x="194.9" y="127.5">VCCDPHY1</text>
<text x="46.7" y="132.9">DPHY0_CKP</text>
<text x="46.7" y="134.7">DPHY0_CKN</text>
<text x="46.7" y="136.6">DPHY0_DP0</text>
<text x="62.1" y="134.7">VCCPLLDPHY0</text>
<text x="64" y="132.9">VCCADPHY0</text>
<text x="178.3" y="134.7">DPHY1_DP3</text>
<text x="178.3" y="136.6">DPHY1_DN3</text>
<text x="178.3" y="132.9">DPHY1_DN2</text>
<text x="46.7" y="140.3">DPHY0_DP1</text>
<text x="46.7" y="142.1">DPHY0_DN1</text>
<text x="46.7" y="138.4">DPHY0_DN0</text>
<text x="46.7" y="143.9">DPHY0_DP2</text>
<text x="65.1" y="140.3">VCCDPHY0</text>
<text x="46.7" y="147.6">DPHY0_DP3</text>
<text x="46.7" y="149.4">DPHY0_DN3</text>
<text x="46.7" y="145.8">DPHY0_DN2</text>
<text x="112.5" y="149.4">1</text>
<text x="117" y="149.4">2</text>
<text x="172.8" y="165.9">1</text>
<text x="172.8" y="167.7">3</text>
<text x="177.3" y="165.9">2</text>
<text x="177.3" y="167.7">4</text>
<text x="172.8" y="169.5">5</text>
<text x="172.8" y="171.3">7</text>
<text x="172.8" y="173.2">9</text>
<text x="176.4" y="173.2">10</text>
<text x="177.3" y="169.5">6</text>
<text x="177.3" y="171.3">8</text>
<text x="172.8" y="175">11</text>
<text x="172.8" y="176.8">13</text>
<text x="172.8" y="178.6">15</text>
<text x="176.4" y="175">12</text>
<text x="176.4" y="176.8">14</text>
<text x="176.4" y="178.6">16</text>
<text x="172.8" y="180.5">17</text>
<text x="172.8" y="182.3">19</text>
<text x="176.4" y="180.5">18</text>
<text x="176.4" y="182.3">20</text>
</g>
<g font-size="1.7">
<text x="48.8" y="33">1</text>
<text x="48.8" y="34.8">2</text>
<text x="103.8" y="34.8">1</text>
<text x="125.6" y="34.8">4</text>
<text x="48.8" y="36.7">3</text>
<text x="48.8" y="38.5">4</text>
<text x="48.8" y="40.3">5</text>
<text x="103.8" y="40.3">3</text>
<text x="125.6" y="40.3">2</text>
<text x="48.8" y="42.1">6</text>
<text x="48.8" y="44">7</text>
<text x="48.8" y="45.8">8</text>
<text x="48.8" y="47.6">9</text>
<text x="48.8" y="49.4">10</text>
<text x="48.8" y="51.3">11</text>
<text x="48.8" y="53.1">12</text>
<text x="48.8" y="54.9">13</text>
<text x="48.8" y="56.8">14</text>
<text x="48.8" y="58.6">15</text>
<text x="48.8" y="60.4">16</text>
<text x="48.8" y="62.3">17</text>
<text x="48.8" y="64.1">18</text>
<text x="48.8" y="65.9">19</text>
<text x="48.8" y="67.7">20</text>
<text x="48.8" y="69.6">21</text>
<text x="48.8" y="71.4">22</text>
<text x="48.8" y="73.2">23</text>
<text x="48.8" y="75.1">24</text>
<text x="48.8" y="76.9">25</text>
<text x="48.8" y="78.7">26</text>
<text x="48.8" y="80.6">27</text>
<text x="48.8" y="82.4">28</text>
<text x="48.8" y="84.2">29</text>
<text x="48.8" y="86">30</text>
<text x="109.3" y="102.5">1</text>
<text x="120.1" y="102.5">2</text>
<text x="239.2" y="104.3">1</text>
<text x="250" y="104.3">2</text>
<text x="125.8" y="111.6">1</text>
<text x="136.6" y="111.6">2</text>
<text x="174.1" y="119">A8</text>
<text x="206.1" y="119">C7</text>
<text x="109.3" y="124.4">1</text>
<text x="120.1" y="124.4">2</text>
<text x="174.1" y="120.8">B8</text>
<text x="174.1" y="122.6">A7</text>
<text x="174.1" y="124.4">B7</text>
<text x="206.1" y="120.8">C9</text>
<text x="239.2" y="120.8">1</text>
<text x="250" y="120.8">2</text>
<text x="42.4" y="131.7">A2</text>
<text x="76.2" y="131.7">D2</text>
<text x="174.1" y="126.3">A9</text>
<text x="174.1" y="128.1">B9</text>
<text x="174.1" y="129.9">A6</text>
<text x="174.1" y="131.7">B6</text>
<text x="206.1" y="126.3">C5</text>
<text x="42.3" y="137.2">C1</text>
<text x="42.4" y="133.6">B1</text>
<text x="42.4" y="135.4">B2</text>
<text x="76.2" y="133.6">B5</text>
<text x="125.8" y="133.6">1</text>
<text x="136.6" y="133.6">2</text>
<text x="173.1" y="133.6">A10</text>
<text x="173.1" y="135.4">B10</text>
<text x="239.2" y="135.4">1</text>
<text x="250" y="135.4">2</text>
<text x="42.3" y="142.7">C2</text>
<text x="42.4" y="139.1">A3</text>
<text x="42.4" y="140.9">B3</text>
<text x="76.2" y="139.1">C4</text>
<text x="42.3" y="144.6">D1</text>
<text x="42.4" y="146.4">A4</text>
<text x="42.4" y="148.2">B4</text>
<text x="109.3" y="148.2">1</text>
<text x="120.1" y="148.2">2</text>
<text x="125.8" y="157.4">1</text>
<text x="136.6" y="157.4">2</text>
<text x="169.7" y="164.7">1</text>
<text x="169.7" y="166.5">3</text>
<text x="180.5" y="164.7">2</text>
<text x="180.5" y="166.5">4</text>
<text x="168.8" y="173.8">11</text>
<text x="169.7" y="168.3">5</text>
<text x="169.7" y="170.1">7</text>
<text x="169.7" y="172">9</text>
<text x="180.5" y="168.3">6</text>
<text x="180.5" y="170.1">8</text>
<text x="180.5" y="172">10</text>
<text x="180.5" y="173.8">12</text>
<text x="168.8" y="175.6">13</text>
<text x="168.8" y="177.5">15</text>
<text x="168.8" y="179.3">17</text>
<text x="180.5" y="175.6">14</text>
<text x="180.5" y="177.5">16</text>
<text x="180.5" y="179.3">18</text>
<text x="168.8" y="181.1">19</text>
<text x="180.5" y="181.1">20</text>
</g>
<g font-size="1.6" fill="#000080">
<text x="111.5" y="29.4">R23</text>
<text x="117.1" y="29.4">100k</text>
<text x="34.8" y="34.8">CN1</text>
<text x="122.5" y="32.1">X2</text>
<text x="89.6" y="38.5">22</text>
<text x="93.8" y="38.5">R24</text>
<text x="133.5" y="36.7">C20</text>
<text x="135.3" y="38.5">0.1uF</text>
<text x="164.6" y="36.7">C21</text>
<text x="164.6" y="40.3">1uF</text>
<text x="173.7" y="36.7">C18</text>
<text x="173.7" y="40.3">0.1uF</text>
<text x="188.3" y="36.7">C22</text>
<text x="188.3" y="40.3">10uF</text>
<text x="197.5" y="36.7">C19</text>
<text x="197.5" y="40.3">0.1uF</text>
<text x="210.3" y="36.7">C23</text>
<text x="210.3" y="40.3">1uF</text>
<text x="219.5" y="36.7">C24</text>
<text x="219.5" y="40.3">0.1uF</text>
<text x="108.1" y="44">ASE3-27.000MHz-K-T</text>
<text x="108.5" y="56.8">R25</text>
<text x="115.7" y="56.8">R26</text>
<text x="108.8" y="64.1">4.7k</text>
<text x="116.1" y="64.1">4.7k</text>
<text x="160.9" y="69.6">R27</text>
<text x="160.9" y="71.4">100 ohm</text>
<text x="182.9" y="69.6">R28</text>
<text x="182.9" y="71.4">100 ohm</text>
<text x="204.8" y="69.6">R29</text>
<text x="204.8" y="71.4">100 ohm</text>
<text x="226.8" y="69.6">R30</text>
<text x="226.8" y="71.4">100 ohm</text>
<text x="248.7" y="69.6">R31</text>
<text x="248.7" y="71.4">100 ohm</text>
<text x="31.1" y="89.7">camconn_imx258_1x30</text>
<text x="111.5" y="100.7">J3</text>
<text x="111.5" y="106.2">Header_2x1</text>
<text x="219.5" y="108">C25</text>
<text x="228.6" y="108">C26</text>
<text x="241.4" y="108">220ohm 500mA</text>
<text x="250.5" y="106.2">L4</text>
<text x="113.4" y="109.9">R32</text>
<text x="137.2" y="113.5">L5</text>
<text x="217.6" y="111.7">0.1uF</text>
<text x="228.6" y="111.7">10uF</text>
<text x="89.6" y="115.3">C27</text>
<text x="89.6" y="119">0.1uF</text>
<text x="98.8" y="115.3">C28</text>
<text x="98.8" y="119">10uF</text>
<text x="115.2" y="115.3">0.1</text>
<text x="128" y="115.3">220ohm 500mA</text>
<text x="200.8" y="117.1">U3J</text>
<text x="111.5" y="122.6">J4</text>
<text x="219.5" y="124.5">C29</text>
<text x="228.6" y="124.5">C30</text>
<text x="241.4" y="124.5">220ohm 500mA</text>
<text x="250.5" y="122.6">L6</text>
<text x="71.3" y="130">U3I</text>
<text x="111.5" y="128.1">Header_2x1</text>
<text x="113.4" y="131.8">R33</text>
<text x="217.6" y="128.1">0.1uF</text>
<text x="228.6" y="128.1">10uF</text>
<text x="89.6" y="137.3">C33</text>
<text x="98.8" y="137.3">C34</text>
<text x="115.2" y="137.3">0.1</text>
<text x="128" y="137.3">220ohm 500mA</text>
<text x="137.2" y="135.4">L7</text>
<text x="190.2" y="137.3">LIFCL-40-BG400</text>
<text x="250.5" y="137.3">L8</text>
<text x="89.6" y="140.9">0.1uF</text>
<text x="98.8" y="140.9">10uF</text>
<text x="217.6" y="142.8">0.1uF</text>
<text x="219.5" y="139.1">C31</text>
<text x="228.6" y="139.1">C32</text>
<text x="228.6" y="142.8">10uF</text>
<text x="241.4" y="139.1">220ohm 500mA</text>
<text x="111.5" y="146.4">J5</text>
<text x="60.3" y="150.1">LIFCL-40-BG400</text>
<text x="111.5" y="151.9">Header_2x1</text>
<text x="113.4" y="155.6">R34</text>
<text x="89.6" y="161">C35</text>
<text x="98.8" y="161">C36</text>
<text x="115.2" y="161">0.1</text>
<text x="128" y="161">220ohm 500mA</text>
<text x="137.2" y="159.2">L9</text>
<text x="89.6" y="164.7">0.1uF</text>
<text x="98.8" y="164.7">10uF</text>
<text x="172.8" y="162.9">J6</text>
<text x="171.9" y="184.8">Header_2x10</text>
</g>
<g font-size="1.6">
<text x="129.7" y="27.2">V1P8</text>
<text x="167.9" y="27.2">V2P8</text>
<text x="191.6" y="27.2">V1P2</text>
<text x="213.6" y="27.2">V1P8</text>
<text x="113.4" y="51">VCCIO5</text>
<text x="74.6" y="60.1">V2P8</text>
<text x="120.3" y="74.7">V1P2</text>
<text x="124" y="76.5">V1P8</text>
<text x="160.9" y="73.3">DNI</text>
<text x="182.9" y="73.3">DNI</text>
<text x="204.8" y="73.3">DNI</text>
<text x="226.8" y="73.3">DNI</text>
<text x="248.7" y="73.3">DNI</text>
<text x="252" y="100.3">V1P8_LDO</text>
<text x="138.6" y="107.7">V1P8_LDO</text>
<text x="113.4" y="119">0603</text>
<text x="115.2" y="117.1">1%</text>
<text x="257.5" y="115">V1P0_LDO</text>
<text x="136.8" y="129.6">V1P0_LDO</text>
<text x="113.4" y="140.9">0603</text>
<text x="115.2" y="139.1">1%</text>
<text x="136.8" y="153.4">V1P0_LDO</text>
<text x="113.4" y="164.7">0603</text>
<text x="115.2" y="162.9">1%</text>
<text x="228.9" y="178.4">http://www.latticesemi.com/Support</text>
<text x="228.9" y="176.2">Lattice Semiconductor Applications</text>
<text x="208.7" y="183">Title</text>
<text x="208.7" y="188.5">Size</text>
<text x="210.1" y="190.3">B</text>
<text x="214.2" y="188.5">Project</text>
<text x="259.5" y="188.9">Schematic Rev</text>
<text x="259.5" y="191.8">Board Rev</text>
<text x="272.3" y="188.9">1.0</text>
<text x="272.3" y="191.8">B</text>
<text x="208.7" y="194">Date:</text>
<text x="215.6" y="194">Friday, Nov 22, 2019</text>
<text x="250.4" y="194">Sheet</text>
<text x="259.5" y="194">4</text>
<text x="263.1" y="194">of</text>
<text x="266.8" y="194">14</text>
</g>
<g font-size="1.6" fill="#f00">
<text x="62.6" y="34.9">CAM0_CLKN</text>
<text x="62.6" y="40.3">CAM0_3N</text>
<text x="62.6" y="36.7">CAM0_CLKP</text>
<text x="62.6" y="42.2">CAM0_3P</text>
<text x="62.6" y="47.7">CAM0_1P</text>
<text x="62.6" y="45.8">CAM0_1N</text>
<text x="62.6" y="53.2">CAM0_0P</text>
<text x="62.6" y="51.3">CAM0_0N</text>
<text x="62.6" y="58.6">CAM0_2P</text>
<text x="62.6" y="56.8">CAM0_2N</text>
<text x="163.1" y="66">CAM0_CLKN</text>
<text x="185.1" y="66">CAM0_0N</text>
<text x="207" y="66">CAM0_1N</text>
<text x="229" y="66">CAM0_2N</text>
<text x="250.9" y="66">CAM0_3N</text>
<text x="62.6" y="71.5">CAM_SDA</text>
<text x="62.6" y="67.8">CAM0_MCLK</text>
<text x="126.5" y="66.8">CAM_SDA</text>
<text x="126.5" y="70.5">CAM_SCL</text>
<text x="136.2" y="70.5">{10}</text>
<text x="136.4" y="66.8">{10}</text>
<text x="62.6" y="73.3">CAM_SCL</text>
<text x="80.8" y="76">CAM_RESET</text>
<text x="92.7" y="76">{10}</text>
<text x="163.1" y="75.1">CAM0_CLKP</text>
<text x="185.1" y="75.1">CAM0_0P</text>
<text x="207" y="75.1">CAM0_1P</text>
<text x="229" y="75.1">CAM0_2P</text>
<text x="250.9" y="75.1">CAM0_3P</text>
<text x="161.3" y="119">DPHY1_CKP</text>
<text x="161.3" y="120.8">DPHY1_CKN</text>
<text x="161.3" y="122.6">DPHY1_DP0</text>
<text x="161.3" y="124.5">DPHY1_DN0</text>
<text x="31.5" y="131.8">CAM0_CLKP</text>
<text x="161.3" y="126.3">DPHY1_DP1</text>
<text x="161.3" y="128.1">DPHY1_DN1</text>
<text x="161.3" y="130">DPHY1_DP2</text>
<text x="161.3" y="131.8">DPHY1_DN2</text>
<text x="31.5" y="137.3">CAM0_0N</text>
<text x="31.5" y="135.5">CAM0_0P</text>
<text x="31.5" y="133.6">CAM0_CLKN</text>
<text x="161.3" y="133.6">DPHY1_DP3</text>
<text x="161.3" y="135.5">DPHY1_DN3</text>
<text x="31.5" y="139.1">CAM0_1P</text>
<text x="31.5" y="140.9">CAM0_1N</text>
<text x="31.5" y="142.8">CAM0_2P</text>
<text x="31.5" y="146.4">CAM0_3P</text>
<text x="31.5" y="148.3">CAM0_3N</text>
<text x="31.5" y="144.6">CAM0_2N</text>
<text x="154" y="166.5">DPHY1_CKP</text>
<text x="188.7" y="166.5">DPHY1_CKN</text>
<text x="154" y="170.2">DPHY1_DP0</text>
<text x="154" y="173.9">DPHY1_DP1</text>
<text x="188.7" y="170.2">DPHY1_DN0</text>
<text x="188.7" y="173.9">DPHY1_DN1</text>
<text x="154" y="177.5">DPHY1_DP2</text>
<text x="188.7" y="177.5">DPHY1_DN2</text>
<text x="154" y="181.2">DPHY1_DP3</text>
<text x="188.7" y="181.2">DPHY1_DN3</text>
</g>
<text font-size="1.6" fill="#00f" x="111.5" y="38.4">OSCILLATOR</text>
<g font-size="1.3">
<text x="29.3" y="20.2">5</text>
<text x="84.1" y="20.2">4</text>
<text x="139" y="20.2">3</text>
<text x="193.8" y="20.2">2</text>
<text x="248.7" y="20.2">1</text>
<text x=".5" y="43.5">D</text>
<text x="276.6" y="43.5">D</text>
<text x=".5" y="87">C</text>
<text x="276.6" y="87">C</text>
<text x=".5" y="130.4">B</text>
<text x="276.6" y="130.4">B</text>
<text x=".5" y="173.8">A</text>
<text x="276.6" y="173.8">A</text>
<text x="29.3" y="195.7">5</text>
<text x="84.1" y="195.7">4</text>
<text x="139" y="195.7">3</text>
<text x="193.8" y="195.7">2</text>
<text x="248.7" y="195.7">1</text>
</g>
</svg>
